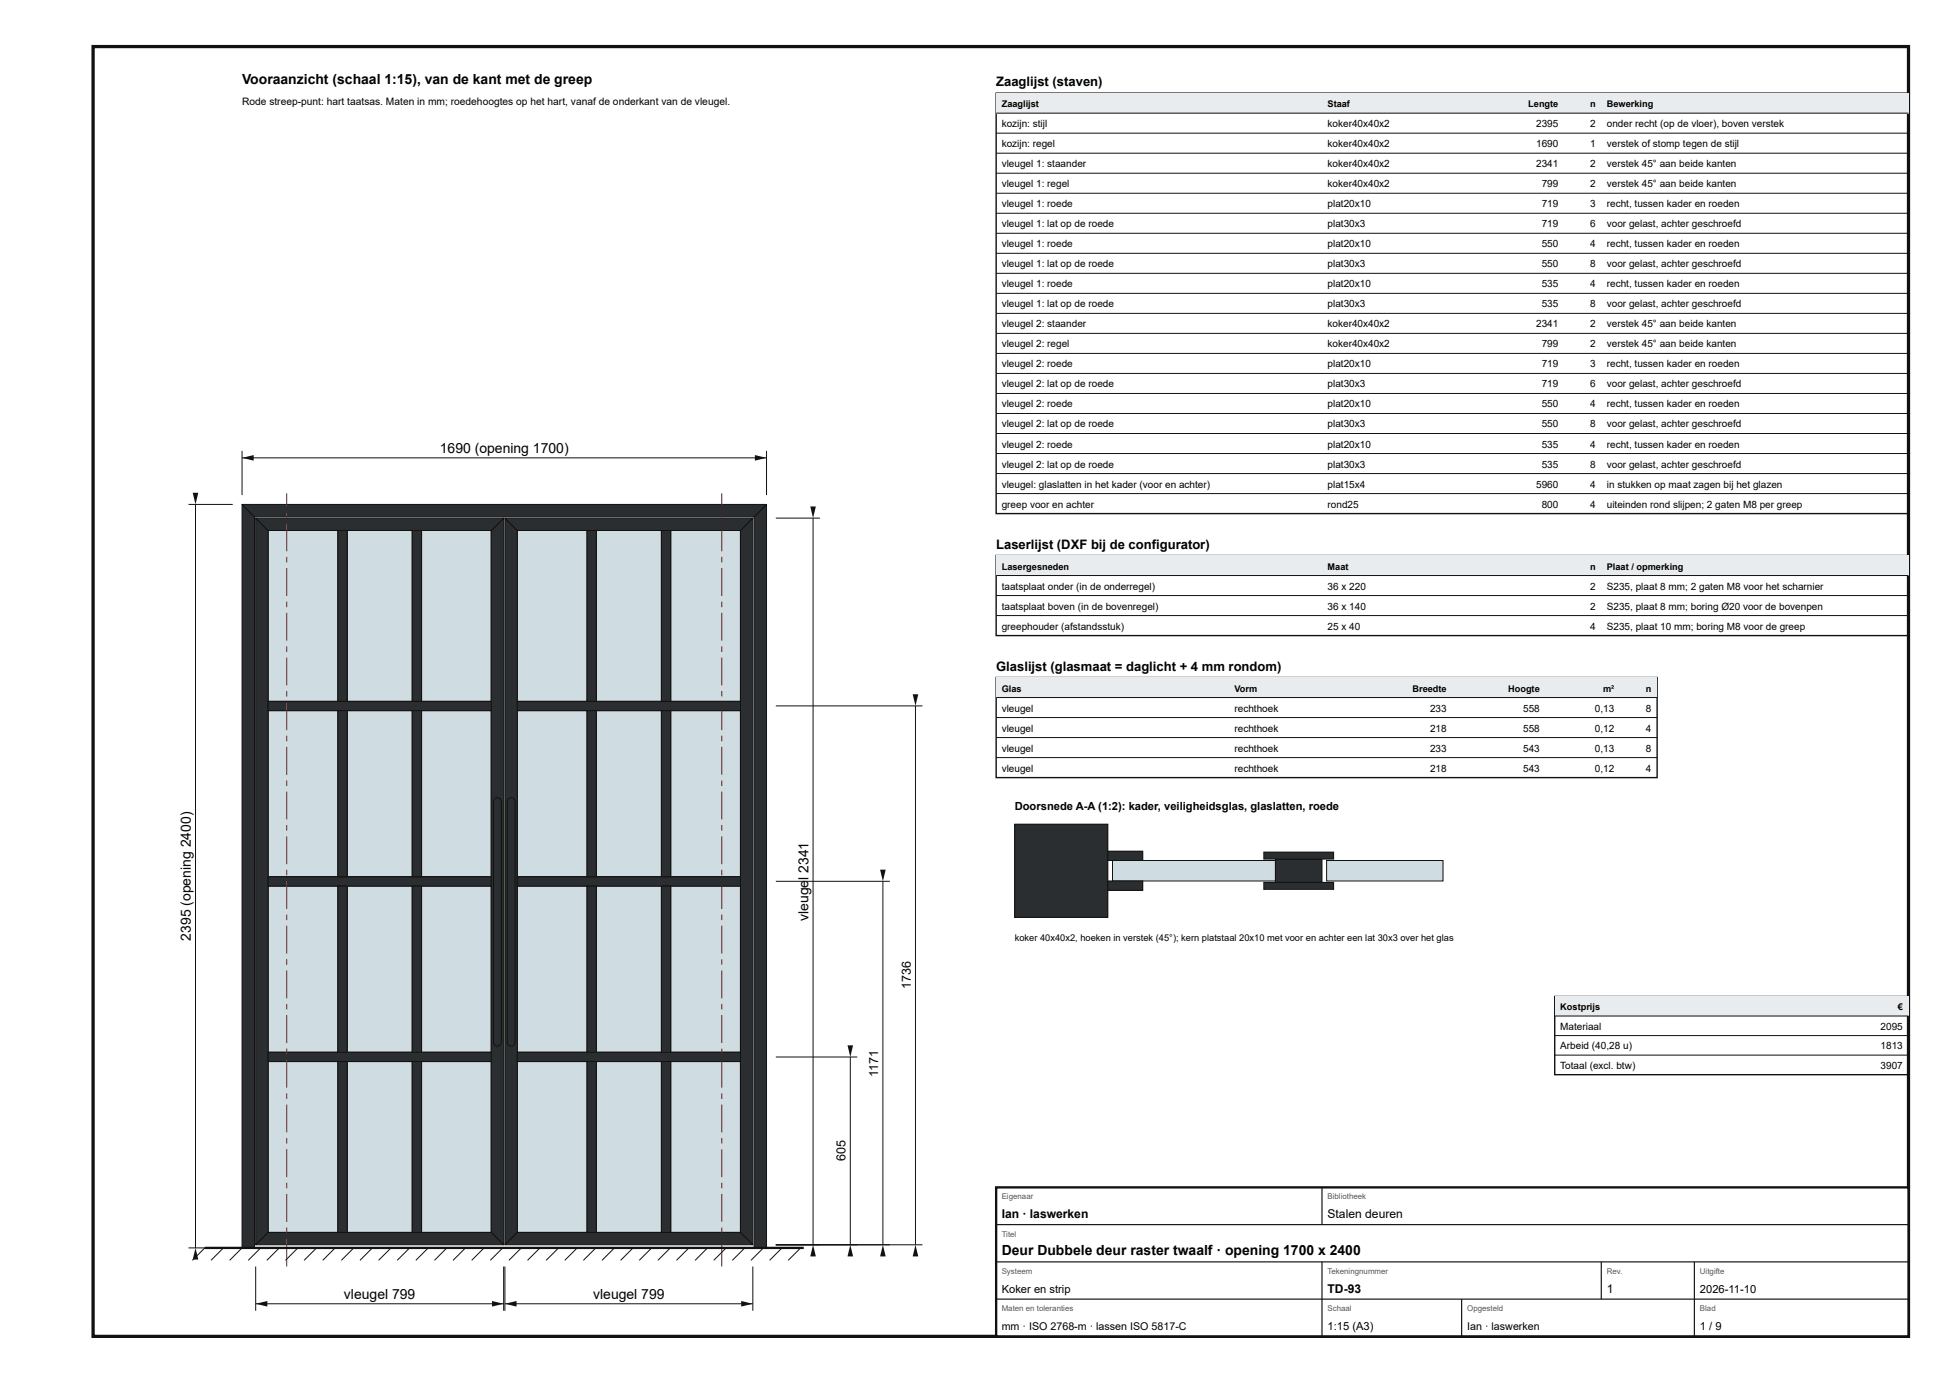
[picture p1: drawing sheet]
<svg xmlns="http://www.w3.org/2000/svg" width="420mm" height="297mm" viewBox="0 0 420 297" stroke-linecap="round" stroke-linejoin="round" font-family="sans-serif">
<path d="M20 10h390v277h-390z" fill="none" stroke="#111" stroke-width=".7" stroke-linecap="butt"/>
<path d="M57.6 228h15v36.7h-15z" fill="#cfdde3"/>
<path d="M57.6 228h15v36.7h-15z" fill="none" stroke="#111" stroke-width=".21"/>
<path d="M74.6 228h14v36.7h-14z" fill="#cfdde3"/>
<path d="M74.6 228h14v36.7h-14z" fill="none" stroke="#111" stroke-width=".21"/>
<path d="M90.6 228h14.9v36.7h-14.9z" fill="#cfdde3"/>
<path d="M90.6 228h14.9v36.7h-14.9z" fill="none" stroke="#111" stroke-width=".21"/>
<path d="M57.6 190.3h15v35.7h-15z" fill="#cfdde3"/>
<path d="M57.6 190.3h15v35.7h-15z" fill="none" stroke="#111" stroke-width=".21"/>
<path d="M74.6 190.3h14v35.7h-14z" fill="#cfdde3"/>
<path d="M74.6 190.3h14v35.7h-14z" fill="none" stroke="#111" stroke-width=".21"/>
<path d="M90.6 190.3h14.9v35.7h-14.9z" fill="#cfdde3"/>
<path d="M90.6 190.3h14.9v35.7h-14.9z" fill="none" stroke="#111" stroke-width=".21"/>
<path d="M57.6 152.6h15v35.7h-15z" fill="#cfdde3"/>
<path d="M57.6 152.6h15v35.7h-15z" fill="none" stroke="#111" stroke-width=".21"/>
<path d="M74.6 152.6h14v35.7h-14z" fill="#cfdde3"/>
<path d="M74.6 152.6h14v35.7h-14z" fill="none" stroke="#111" stroke-width=".21"/>
<path d="M90.6 152.6h14.9v35.7h-14.9z" fill="#cfdde3"/>
<path d="M90.6 152.6h14.9v35.7h-14.9z" fill="none" stroke="#111" stroke-width=".21"/>
<path d="M57.6 113.9h15v36.7h-15z" fill="#cfdde3"/>
<path d="M57.6 113.9h15v36.7h-15z" fill="none" stroke="#111" stroke-width=".21"/>
<path d="M74.6 113.9h14v36.7h-14z" fill="#cfdde3"/>
<path d="M74.6 113.9h14v36.7h-14z" fill="none" stroke="#111" stroke-width=".21"/>
<path d="M90.6 113.9h14.9v36.7h-14.9z" fill="#cfdde3"/>
<path d="M90.6 113.9h14.9v36.7h-14.9z" fill="none" stroke="#111" stroke-width=".21"/>
<path d="M111.1 228h15v36.7h-15z" fill="#cfdde3"/>
<path d="M111.1 228h15v36.7h-15z" fill="none" stroke="#111" stroke-width=".21"/>
<path d="M128.1 228h14v36.7h-14z" fill="#cfdde3"/>
<path d="M128.1 228h14v36.7h-14z" fill="none" stroke="#111" stroke-width=".21"/>
<path d="M144.1 228h15v36.7h-15z" fill="#cfdde3"/>
<path d="M144.1 228h15v36.7h-15z" fill="none" stroke="#111" stroke-width=".21"/>
<path d="M111.1 190.3h15v35.7h-15z" fill="#cfdde3"/>
<path d="M111.1 190.3h15v35.7h-15z" fill="none" stroke="#111" stroke-width=".21"/>
<path d="M128.1 190.3h14v35.7h-14z" fill="#cfdde3"/>
<path d="M128.1 190.3h14v35.7h-14z" fill="none" stroke="#111" stroke-width=".21"/>
<path d="M144.1 190.3h15v35.7h-15z" fill="#cfdde3"/>
<path d="M144.1 190.3h15v35.7h-15z" fill="none" stroke="#111" stroke-width=".21"/>
<path d="M111.1 152.6h15v35.7h-15z" fill="#cfdde3"/>
<path d="M111.1 152.6h15v35.7h-15z" fill="none" stroke="#111" stroke-width=".21"/>
<path d="M128.1 152.6h14v35.7h-14z" fill="#cfdde3"/>
<path d="M128.1 152.6h14v35.7h-14z" fill="none" stroke="#111" stroke-width=".21"/>
<path d="M144.1 152.6h15v35.7h-15z" fill="#cfdde3"/>
<path d="M144.1 152.6h15v35.7h-15z" fill="none" stroke="#111" stroke-width=".21"/>
<path d="M111.1 113.9h15v36.7h-15z" fill="#cfdde3"/>
<path d="M111.1 113.9h15v36.7h-15z" fill="none" stroke="#111" stroke-width=".21"/>
<path d="M128.1 113.9h14v36.7h-14z" fill="#cfdde3"/>
<path d="M128.1 113.9h14v36.7h-14z" fill="none" stroke="#111" stroke-width=".21"/>
<path d="M144.1 113.9h15v36.7h-15z" fill="#cfdde3"/>
<path d="M144.1 113.9h15v36.7h-15z" fill="none" stroke="#111" stroke-width=".21"/>
<path d="M52 108.3l2.7 2.7v157h-2.7z" fill="#2b2e31"/>
<path d="M52 108.3l2.7 2.7v157h-2.7z" fill="none" stroke="#111" stroke-width=".21"/>
<path d="M162 111l2.7-2.7v159.7h-2.7z" fill="#2b2e31"/>
<path d="M162 111l2.7-2.7v159.7h-2.7z" fill="none" stroke="#111" stroke-width=".21"/>
<path d="M52 108.3h112.7l-2.7 2.7h-107.3z" fill="#2b2e31"/>
<path d="M52 108.3h112.7l-2.7 2.7h-107.3z" fill="none" stroke="#111" stroke-width=".21"/>
<path d="M54.9 111.3l2.7 2.6v150.8l-2.7 2.6z" fill="#2b2e31"/>
<path d="M54.9 111.3l2.7 2.6v150.8l-2.7 2.6z" fill="none" stroke="#111" stroke-width=".21"/>
<path d="M105.5 113.9l2.7-2.6v156l-2.7-2.6z" fill="#2b2e31"/>
<path d="M105.5 113.9l2.7-2.6v156l-2.7-2.6z" fill="none" stroke="#111" stroke-width=".21"/>
<path d="M54.9 267.3l2.7-2.6h47.9l2.7 2.6z" fill="#2b2e31"/>
<path d="M54.9 267.3l2.7-2.6h47.9l2.7 2.6z" fill="none" stroke="#111" stroke-width=".21"/>
<path d="M54.9 111.3h53.3l-2.7 2.6h-47.9z" fill="#2b2e31"/>
<path d="M54.9 111.3h53.3l-2.7 2.6h-47.9z" fill="none" stroke="#111" stroke-width=".21"/>
<path d="M57.6 226h47.9v2h-47.9z" fill="#2b2e31"/>
<path d="M57.6 226h47.9v2h-47.9z" fill="none" stroke="#111" stroke-width=".21"/>
<path d="M57.6 188.3h47.9v2h-47.9z" fill="#2b2e31"/>
<path d="M57.6 188.3h47.9v2h-47.9z" fill="none" stroke="#111" stroke-width=".21"/>
<path d="M57.6 150.6h47.9v2h-47.9z" fill="#2b2e31"/>
<path d="M57.6 150.6h47.9v2h-47.9z" fill="none" stroke="#111" stroke-width=".21"/>
<path d="M72.6 228h2v36.7h-2z" fill="#2b2e31"/>
<path d="M72.6 228h2v36.7h-2z" fill="none" stroke="#111" stroke-width=".21"/>
<path d="M88.6 228h2v36.7h-2z" fill="#2b2e31"/>
<path d="M88.6 228h2v36.7h-2z" fill="none" stroke="#111" stroke-width=".21"/>
<path d="M72.6 190.3h2v35.7h-2z" fill="#2b2e31"/>
<path d="M72.6 190.3h2v35.7h-2z" fill="none" stroke="#111" stroke-width=".21"/>
<path d="M88.6 190.3h2v35.7h-2z" fill="#2b2e31"/>
<path d="M88.6 190.3h2v35.7h-2z" fill="none" stroke="#111" stroke-width=".21"/>
<path d="M72.6 152.6h2v35.7h-2z" fill="#2b2e31"/>
<path d="M72.6 152.6h2v35.7h-2z" fill="none" stroke="#111" stroke-width=".21"/>
<path d="M88.6 152.6h2v35.7h-2z" fill="#2b2e31"/>
<path d="M88.6 152.6h2v35.7h-2z" fill="none" stroke="#111" stroke-width=".21"/>
<path d="M72.6 113.9h2v36.7h-2z" fill="#2b2e31"/>
<path d="M72.6 113.9h2v36.7h-2z" fill="none" stroke="#111" stroke-width=".21"/>
<path d="M88.6 113.9h2v36.7h-2z" fill="#2b2e31"/>
<path d="M88.6 113.9h2v36.7h-2z" fill="none" stroke="#111" stroke-width=".21"/>
<path d="M108.5 111.3l2.6 2.6v150.8l-2.6 2.6z" fill="#2b2e31"/>
<path d="M108.5 111.3l2.6 2.6v150.8l-2.6 2.6z" fill="none" stroke="#111" stroke-width=".21"/>
<path d="M161.7 111.3v156l-2.6-2.6v-150.8z" fill="#2b2e31"/>
<path d="M161.7 111.3v156l-2.6-2.6v-150.8z" fill="none" stroke="#111" stroke-width=".21"/>
<path d="M108.5 267.3l2.6-2.6h48l2.6 2.6z" fill="#2b2e31"/>
<path d="M108.5 267.3l2.6-2.6h48l2.6 2.6z" fill="none" stroke="#111" stroke-width=".21"/>
<path d="M108.5 111.3h53.2l-2.6 2.6h-48z" fill="#2b2e31"/>
<path d="M108.5 111.3h53.2l-2.6 2.6h-48z" fill="none" stroke="#111" stroke-width=".21"/>
<path d="M111.1 226h48v2h-48z" fill="#2b2e31"/>
<path d="M111.1 226h48v2h-48z" fill="none" stroke="#111" stroke-width=".21"/>
<path d="M111.1 188.3h48v2h-48z" fill="#2b2e31"/>
<path d="M111.1 188.3h48v2h-48z" fill="none" stroke="#111" stroke-width=".21"/>
<path d="M111.1 150.6h48v2h-48z" fill="#2b2e31"/>
<path d="M111.1 150.6h48v2h-48z" fill="none" stroke="#111" stroke-width=".21"/>
<path d="M126.1 228h2v36.7h-2z" fill="#2b2e31"/>
<path d="M126.1 228h2v36.7h-2z" fill="none" stroke="#111" stroke-width=".21"/>
<path d="M142.1 228h2v36.7h-2z" fill="#2b2e31"/>
<path d="M142.1 228h2v36.7h-2z" fill="none" stroke="#111" stroke-width=".21"/>
<path d="M126.1 190.3h2v35.7h-2z" fill="#2b2e31"/>
<path d="M126.1 190.3h2v35.7h-2z" fill="none" stroke="#111" stroke-width=".21"/>
<path d="M142.1 190.3h2v35.7h-2z" fill="#2b2e31"/>
<path d="M142.1 190.3h2v35.7h-2z" fill="none" stroke="#111" stroke-width=".21"/>
<path d="M126.1 152.6h2v35.7h-2z" fill="#2b2e31"/>
<path d="M126.1 152.6h2v35.7h-2z" fill="none" stroke="#111" stroke-width=".21"/>
<path d="M142.1 152.6h2v35.7h-2z" fill="#2b2e31"/>
<path d="M142.1 152.6h2v35.7h-2z" fill="none" stroke="#111" stroke-width=".21"/>
<path d="M126.1 113.9h2v36.7h-2z" fill="#2b2e31"/>
<path d="M126.1 113.9h2v36.7h-2z" fill="none" stroke="#111" stroke-width=".21"/>
<path d="M142.1 113.9h2v36.7h-2z" fill="#2b2e31"/>
<path d="M142.1 113.9h2v36.7h-2z" fill="none" stroke="#111" stroke-width=".21"/>
<path d="M61.5 266h.2v6h-.2zM61.5 263.6h.2v1.2h-.2zM61.5 256.4h.2v6h-.2zM61.5 254h.2v1.2h-.2zM61.5 246.8h.2v6h-.2zM61.5 244.4h.2v1.2h-.2zM61.5 237.2h.2v6h-.2zM61.5 234.8h.2v1.2h-.2zM61.5 227.6h.2v6h-.2zM61.5 225.2h.2v1.2h-.2zM61.5 218h.2v6h-.2zM61.5 215.6h.2v1.2h-.2zM61.5 208.4h.2v6h-.2zM61.5 206h.2v1.2h-.2zM61.5 198.8h.2v6h-.2zM61.5 196.4h.2v1.2h-.2zM61.5 189.2h.2v6h-.2zM61.5 186.8h.2v1.2h-.2zM61.5 179.6h.2v6h-.2zM61.5 177.2h.2v1.2h-.2zM61.5 170h.2v6h-.2zM61.5 167.6h.2v1.2h-.2zM61.5 160.4h.2v6h-.2zM61.5 158h.2v1.2h-.2zM61.5 150.8h.2v6h-.2zM61.5 148.4h.2v1.2h-.2zM61.5 141.2h.2v6h-.2zM61.5 138.8h.2v1.2h-.2zM61.5 131.6h.2v6h-.2zM61.5 129.2h.2v1.2h-.2zM61.5 122h.2v6h-.2zM61.5 119.6h.2v1.2h-.2zM61.5 112.4h.2v6h-.2zM61.5 110h.2v1.2h-.2zM61.5 105.9h.2v2.9h-.2z" fill="#b00"/>
<path d="M106.3 171.6a.84 .84 0 0 1 .9-.2 .84 .84 0 0 1 .5 .7v51.8a.84 .84 0 0 1-.8 .8 .84 .84 0 0 1-.9-.8v-51.8z" fill="#2b2e31"/>
<path d="M106.3 171.6a.84 .84 0 0 1 .9-.2 .84 .84 0 0 1 .5 .7v51.8a.84 .84 0 0 1-.8 .8 .84 .84 0 0 1-.9-.8v-51.8z" fill="none" stroke="#111" stroke-width=".21"/>
<path d="M155 266h.2v6h-.2zM155 263.6h.2v1.2h-.2zM155 256.4h.2v6h-.2zM155 254h.2v1.2h-.2zM155 246.8h.2v6h-.2zM155 244.4h.2v1.2h-.2zM155 237.2h.2v6h-.2zM155 234.8h.2v1.2h-.2zM155 227.6h.2v6h-.2zM155 225.2h.2v1.2h-.2zM155 218h.2v6h-.2zM155 215.6h.2v1.2h-.2zM155 208.4h.2v6h-.2zM155 206h.2v1.2h-.2zM155 198.8h.2v6h-.2zM155 196.4h.2v1.2h-.2zM155 189.2h.2v6h-.2zM155 186.8h.2v1.2h-.2zM155 179.6h.2v6h-.2zM155 177.2h.2v1.2h-.2zM155 170h.2v6h-.2zM155 167.6h.2v1.2h-.2zM155 160.4h.2v6h-.2zM155 158h.2v1.2h-.2zM155 150.8h.2v6h-.2zM155 148.4h.2v1.2h-.2zM155 141.2h.2v6h-.2zM155 138.8h.2v1.2h-.2zM155 131.6h.2v6h-.2zM155 129.2h.2v1.2h-.2zM155 122h.2v6h-.2zM155 119.6h.2v1.2h-.2zM155 112.4h.2v6h-.2zM155 110h.2v1.2h-.2zM155 105.9h.2v2.9h-.2z" fill="#b00"/>
<path d="M109.2 171.6a.84 .84 0 0 1 .9-.2 .84 .84 0 0 1 .5 .7v51.8a.84 .84 0 0 1-.8 .8 .84 .84 0 0 1-.8-.8v-51.8z" fill="#2b2e31"/>
<g fill="none" stroke="#111" stroke-width=".21">
<path d="M52 96.8v9.5M52 98.3h112.7M164.7 96.8v9.5M109.2 171.6a.84 .84 0 0 1 .9-.2 .84 .84 0 0 1 .5 .7v51.8a.84 .84 0 0 1-.8 .8 .84 .84 0 0 1-.8-.8v-51.8zM44 268l-2.7 2.7M48 268l-2.7 2.7M52 268l-2.7 2.7M56 268l-2.7 2.7M60 268l-2.7 2.7M64 268l-2.7 2.7M68 268l-2.7 2.7M72 268l-2.7 2.7"/>
<path d="M76 268l-2.7 2.7M80 268l-2.7 2.7M84 268l-2.7 2.7M88 268l-2.7 2.7M92 268l-2.7 2.7M96 268l-2.7 2.7M100 268l-2.7 2.7M104 268l-2.7 2.7M108 268l-2.7 2.7M112 268l-2.7 2.7M116 268l-2.7 2.7M120 268l-2.7 2.7"/>
<path d="M124 268l-2.7 2.7M128 268l-2.7 2.7M132 268l-2.7 2.7M136 268l-2.7 2.7M140 268l-2.7 2.7M144 268l-2.7 2.7M148 268l-2.7 2.7M152 268l-2.7 2.7M156 268l-2.7 2.7M160 268l-2.7 2.7M164 268l-2.7 2.7M168 268l-2.7 2.7"/>
<path d="M172 268l-2.7 2.7"/>
</g>
<path d="M44 268h128.7" fill="none" stroke="#111" stroke-width=".5"/>
<g fill="#111">
<path d="M52 98.3l2.5-.6v1.2z"/>
<path d="M162.2 97.7l2.5 .6-2.5 .6z"/>
</g>
<path d="M40.5 108.3h9.5M42 108.3v159.7M40.5 268h9.5" fill="none" stroke="#111" stroke-width=".21"/>
<g fill="#111">
<path d="M42 268l.6 2.5h-1.2z"/>
<path d="M41.4 105.8h1.2l-.6 2.5z"/>
</g>
<path d="M54.9 272v9.5M54.9 280h53.3M108.2 272v9.5" fill="none" stroke="#111" stroke-width=".21"/>
<g fill="#111">
<path d="M54.9 280l2.5-.6v1.2z"/>
<path d="M105.7 279.4l2.5 .6-2.5 .6z"/>
</g>
<path d="M108.5 272v9.5M108.5 280h53.2M161.7 272v9.5" fill="none" stroke="#111" stroke-width=".21"/>
<g fill="#111">
<path d="M108.5 280l2.5-.6v1.2z"/>
<path d="M159.2 279.4l2.5 .6-2.5 .6z"/>
</g>
<path d="M166.7 111.3h9.5M174.7 111.3v156M166.7 267.3h9.5" fill="none" stroke="#111" stroke-width=".21"/>
<g fill="#111">
<path d="M174.7 267.3l.6 2.5h-1.2z"/>
<path d="M174.1 108.8h1.2l-.6 2.5z"/>
</g>
<path d="M166.7 227h17.5M182.7 227v40.3M166.7 267.3h17.5" fill="none" stroke="#111" stroke-width=".21"/>
<g fill="#111">
<path d="M182.7 267.3l.6 2.5h-1.2z"/>
<path d="M182.1 224.5h1.2l-.6 2.5z"/>
</g>
<path d="M166.7 189.3h24.5M189.7 189.3v78M166.7 267.3h24.5" fill="none" stroke="#111" stroke-width=".21"/>
<g fill="#111">
<path d="M189.7 267.3l.6 2.5h-1.2z"/>
<path d="M189.1 186.8h1.2l-.6 2.5z"/>
</g>
<path d="M166.7 151.6h31.5M196.7 151.6v115.7M166.7 267.3h31.5" fill="none" stroke="#111" stroke-width=".21"/>
<g fill="#111">
<path d="M196.7 267.3l.6 2.5h-1.2z"/>
<path d="M196.1 149.1h1.2l-.6 2.5z"/>
</g>
<path d="M214 20h196v90.3h-196z" fill="none" stroke="#111" stroke-width=".3"/>
<path d="M214 20h196v4.3h-196z" fill="#e9ecee"/>
<g fill="none" stroke="#111" stroke-width=".21">
<path d="M214 24.3h196M214 28.6h196M214 32.9h196M214 37.2h196M214 41.5h196M214 45.8h196M214 50.1h196M214 54.4h196M214 58.7h196M214 63h196M214 67.3h196M214 71.6h196"/>
<path d="M214 75.9h196M214 80.2h196M214 84.5h196M214 88.8h196M214 93.1h196M214 97.4h196M214 101.7h196M214 106h196"/>
</g>
<path d="M214 119.3h196v17.2h-196z" fill="none" stroke="#111" stroke-width=".3"/>
<path d="M214 119.3h196v4.3h-196z" fill="#e9ecee"/>
<path d="M214 123.6h196M214 127.9h196M214 132.2h196" fill="none" stroke="#111" stroke-width=".21"/>
<path d="M214 145.5h142v21.5h-142z" fill="none" stroke="#111" stroke-width=".3"/>
<path d="M214 145.5h142v4.3h-142z" fill="#e9ecee"/>
<path d="M214 149.8h142M214 154.1h142M214 158.4h142M214 162.7h142" fill="none" stroke="#111" stroke-width=".21"/>
<path d="M218 177h20v20h-20z" fill="#2b2e31"/>
<path d="M218 177h20v20h-20z" fill="none" stroke="#111" stroke-width=".21"/>
<path d="M239 184.8h35v4.4h-35z" fill="#cfdde3"/>
<path d="M239 184.8h35v4.4h-35z" fill="none" stroke="#111" stroke-width=".21"/>
<path d="M238 182.8h7.5v2h-7.5z" fill="#2b2e31"/>
<path d="M238 182.8h7.5v2h-7.5z" fill="none" stroke="#111" stroke-width=".21"/>
<path d="M238 189.2h7.5v2h-7.5z" fill="#2b2e31"/>
<path d="M238 189.2h7.5v2h-7.5z" fill="none" stroke="#111" stroke-width=".21"/>
<path d="M274 184.5h10v5h-10z" fill="#2b2e31"/>
<path d="M274 184.5h10v5h-10z" fill="none" stroke="#111" stroke-width=".21"/>
<path d="M271.5 183h15v1.5h-15z" fill="#2b2e31"/>
<path d="M271.5 183h15v1.5h-15z" fill="none" stroke="#111" stroke-width=".21"/>
<path d="M271.5 189.5h15v1.5h-15z" fill="#2b2e31"/>
<path d="M271.5 189.5h15v1.5h-15z" fill="none" stroke="#111" stroke-width=".21"/>
<path d="M285 184.8h25v4.4h-25z" fill="#cfdde3"/>
<path d="M285 184.8h25v4.4h-25z" fill="none" stroke="#111" stroke-width=".21"/>
<path d="M334 214h76v16.8h-76z" fill="none" stroke="#111" stroke-width=".3"/>
<path d="M334 214h76v4.2h-76z" fill="#e9ecee"/>
<path d="M334 218.2h76M334 222.4h76M334 226.6h76" fill="none" stroke="#111" stroke-width=".21"/>
<path d="M214 255h196v32h-196z" fill="#fff"/>
<path d="M214 255h196v32h-196z" fill="none" stroke="#111" stroke-width=".5"/>
<path d="M284 255v8M214 263h196M214 271h196M214 279h196M284 271v16M314 279v8M344 271v8M364 271v16" fill="none" stroke="#111" stroke-width=".25"/>
<g font-size="3">
<text x="52" y="18">Vooraanzicht (schaal 1:15), van de kant met de greep</text>
<text x="94.5" y="97.3">1690 (opening 1700)</text>
<text x="173.7" y="189" transform="rotate(-90 173.7 189)">l 2341</text>
<text x="173.7" y="197.8" transform="rotate(-90 173.7 197.8)">vleuge</text>
<text x="41" y="202" transform="rotate(-90 41 202)">2395 (opening 2400)</text>
<text x="215.2" y="269.6">Deur Dubbele deur raster twaalf · opening 1700 x 2400</text>
<text x="73.9" y="279">vleugel 799</text>
<text x="127.4" y="279">vleugel 799</text>
</g>
<g font-size="2.8">
<text x="214" y="18.5">Zaaglijst (staven)</text>
<text x="214" y="117.8">Laserlijst (DXF bij de configurator)</text>
<text x="214" y="144">Glaslijst (glasmaat = daglicht + 4 mm rondom)</text>
</g>
<g font-size="2.7">
<text x="195.7" y="212.5" transform="rotate(-90 195.7 212.5)">1736</text>
<text x="188.7" y="231.2" transform="rotate(-90 188.7 231.2)">1171</text>
<text x="181.7" y="249.4" transform="rotate(-90 181.7 249.4)">605</text>
</g>
<g font-size="2.6">
<text x="215.2" y="261.6">Ian · laswerken</text>
<text x="285.2" y="261.6">Stalen deuren</text>
<text x="285.2" y="277.6">TD-93</text>
<text x="345.2" y="277.6">1</text>
</g>
<g font-size="2.4">
<text x="218" y="174">Doorsnede A-A (1:2): kader, veiligheidsglas, glaslatten, roede</text>
<text x="215.2" y="277.6">Koker en strip</text>
<text x="365.2" y="277.6">2026-11-10</text>
<text x="285.2" y="285.6">1:15 (A3)</text>
<text x="365.2" y="285.6">1 / 9</text>
</g>
<g font-size="2.3">
<text x="215.2" y="285.6">mm · ISO 2768-m · lassen ISO 5817-C</text>
<text x="315.2" y="285.6">Ian · laswerken</text>
</g>
<text font-size="2.2" x="52" y="22.5">Rode streep-punt: hart taatsas. Maten in mm; roedehoogtes op het hart, vanaf de onderkant van de vleugel.</text>
<g font-size="2.1">
<text x="215.2" y="27.3">kozijn: stijl</text>
<text x="285.2" y="27.3">koker40x40x2</text>
<text x="330" y="27.3">2395</text>
<text x="341.6" y="27.3">2</text>
<text x="345.2" y="27.3">onder recht (op de vloer), boven verstek</text>
<text x="215.2" y="31.6">kozijn: regel</text>
<text x="215.2" y="35.9">vleugel 1: staander</text>
<text x="285.2" y="31.6">koker40x40x2</text>
<text x="285.2" y="35.9">koker40x40x2</text>
<text x="330" y="31.6">1690</text>
<text x="330" y="35.9">2341</text>
<text x="341.6" y="31.6">1</text>
<text x="341.6" y="35.9">2</text>
<text x="345.2" y="31.6">verstek of stomp tegen de stijl</text>
<text x="345.2" y="35.9">verstek 45° aan beide kanten</text>
<text x="215.2" y="40.2">vleugel 1: regel</text>
<text x="285.2" y="40.2">koker40x40x2</text>
<text x="331.2" y="40.2">799</text>
<text x="341.6" y="40.2">2</text>
<text x="345.2" y="40.2">verstek 45° aan beide kanten</text>
<text x="215.2" y="44.5">vleugel 1: roede</text>
<text x="285.2" y="44.5">plat20x10</text>
<text x="331.2" y="44.5">719</text>
<text x="341.6" y="44.5">3</text>
<text x="345.2" y="44.5">recht, tussen kader en roeden</text>
<text x="215.2" y="48.8">vleugel 1: lat op de roede</text>
<text x="215.2" y="53.1">vleugel 1: roede</text>
<text x="285.2" y="48.8">plat30x3</text>
<text x="285.2" y="53.1">plat20x10</text>
<text x="331.2" y="48.8">719</text>
<text x="331.2" y="53.1">550</text>
<text x="341.6" y="48.8">6</text>
<text x="341.6" y="53.1">4</text>
<text x="345.2" y="48.8">voor gelast, achter geschroefd</text>
<text x="345.2" y="53.1">recht, tussen kader en roeden</text>
<text x="215.2" y="57.4">vleugel 1: lat op de roede</text>
<text x="285.2" y="57.4">plat30x3</text>
<text x="331.2" y="57.4">550</text>
<text x="341.6" y="57.4">8</text>
<text x="345.2" y="57.4">voor gelast, achter geschroefd</text>
<text x="215.2" y="61.7">vleugel 1: roede</text>
<text x="285.2" y="61.7">plat20x10</text>
<text x="331.2" y="61.7">535</text>
<text x="341.6" y="61.7">4</text>
<text x="345.2" y="61.7">recht, tussen kader en roeden</text>
<text x="215.2" y="66">vleugel 1: lat op de roede</text>
<text x="215.2" y="70.3">vleugel 2: staander</text>
<text x="285.2" y="66">plat30x3</text>
<text x="285.2" y="70.3">koker40x40x2</text>
<text x="330" y="70.3">2341</text>
<text x="331.2" y="66">535</text>
<text x="341.6" y="66">8</text>
<text x="341.6" y="70.3">2</text>
<text x="345.2" y="66">voor gelast, achter geschroefd</text>
<text x="345.2" y="70.3">verstek 45° aan beide kanten</text>
<text x="215.2" y="74.6">vleugel 2: regel</text>
<text x="285.2" y="74.6">koker40x40x2</text>
<text x="331.2" y="74.6">799</text>
<text x="341.6" y="74.6">2</text>
<text x="345.2" y="74.6">verstek 45° aan beide kanten</text>
<text x="215.2" y="78.9">vleugel 2: roede</text>
<text x="215.2" y="83.2">vleugel 2: lat op de roede</text>
<text x="285.2" y="78.9">plat20x10</text>
<text x="285.2" y="83.2">plat30x3</text>
<text x="331.2" y="78.9">719</text>
<text x="331.2" y="83.2">719</text>
<text x="341.6" y="78.9">3</text>
<text x="341.6" y="83.2">6</text>
<text x="345.2" y="78.9">recht, tussen kader en roeden</text>
<text x="345.2" y="83.2">voor gelast, achter geschroefd</text>
<text x="215.2" y="87.5">vleugel 2: roede</text>
<text x="285.2" y="87.5">plat20x10</text>
<text x="331.2" y="87.5">550</text>
<text x="341.6" y="87.5">4</text>
<text x="345.2" y="87.5">recht, tussen kader en roeden</text>
<text x="215.2" y="91.8">vleugel 2: lat op de roede</text>
<text x="285.2" y="91.8">plat30x3</text>
<text x="331.2" y="91.8">550</text>
<text x="341.6" y="91.8">8</text>
<text x="345.2" y="91.8">voor gelast, achter geschroefd</text>
<text x="215.2" y="96.1">vleugel 2: roede</text>
<text x="215.2" y="100.4">vleugel 2: lat op de roede</text>
<text x="285.2" y="96.1">plat20x10</text>
<text x="285.2" y="100.4">plat30x3</text>
<text x="331.2" y="96.1">535</text>
<text x="331.2" y="100.4">535</text>
<text x="341.6" y="96.1">4</text>
<text x="341.6" y="100.4">8</text>
<text x="345.2" y="96.1">recht, tussen kader en roeden</text>
<text x="345.2" y="100.4">voor gelast, achter geschroefd</text>
<text x="215.2" y="104.7">vleugel: glaslatten in het kader (voor en achter)</text>
<text x="285.2" y="104.7">plat15x4</text>
<text x="330" y="104.7">5960</text>
<text x="341.6" y="104.7">4</text>
<text x="345.2" y="104.7">in stukken op maat zagen bij het glazen</text>
<text x="215.2" y="109">greep voor en achter</text>
<text x="285.2" y="109">rond25</text>
<text x="331.2" y="109">800</text>
<text x="341.6" y="109">4</text>
<text x="345.2" y="109">uiteinden rond slijpen; 2 gaten M8 per greep</text>
<text x="215.2" y="126.6">taatsplaat onder (in de onderregel)</text>
<text x="215.2" y="130.9">taatsplaat boven (in de bovenregel)</text>
<text x="285.2" y="126.6">36 x 220</text>
<text x="285.2" y="130.9">36 x 140</text>
<text x="341.6" y="126.6">2</text>
<text x="341.6" y="130.9">2</text>
<text x="345.2" y="126.6">S235, plaat 8 mm; 2 gaten M8 voor het scharnier</text>
<text x="345.2" y="130.9">S235, plaat 8 mm; boring Ø20 voor de bovenpen</text>
<text x="215.2" y="135.2">greephouder (afstandsstuk)</text>
<text x="285.2" y="135.2">25 x 40</text>
<text x="341.6" y="135.2">4</text>
<text x="345.2" y="135.2">S235, plaat 10 mm; boring M8 voor de greep</text>
<text x="215.2" y="152.8">vleugel</text>
<text x="265.2" y="152.8">rechthoek</text>
<text x="307.2" y="152.8">233</text>
<text x="327.2" y="152.8">558</text>
<text x="342.6" y="152.8">0,13</text>
<text x="353.6" y="152.8">8</text>
<text x="215.2" y="157.1">vleugel</text>
<text x="215.2" y="161.4">vleugel</text>
<text x="265.2" y="157.1">rechthoek</text>
<text x="265.2" y="161.4">rechthoek</text>
<text x="307.2" y="157.1">218</text>
<text x="307.2" y="161.4">233</text>
<text x="327.2" y="157.1">558</text>
<text x="327.2" y="161.4">543</text>
<text x="342.6" y="157.1">0,12</text>
<text x="342.6" y="161.4">0,13</text>
<text x="353.6" y="157.1">4</text>
<text x="353.6" y="161.4">8</text>
<text x="215.2" y="165.7">vleugel</text>
<text x="265.2" y="165.7">rechthoek</text>
<text x="307.2" y="165.7">218</text>
<text x="327.2" y="165.7">543</text>
<text x="342.6" y="165.7">0,12</text>
<text x="353.6" y="165.7">4</text>
<text x="335.2" y="221.1">Materiaal</text>
<text x="404" y="221.1">2095</text>
<text x="335.2" y="225.3">Arbeid (40,28 u)</text>
<text x="404" y="225.3">1813</text>
<text x="335.2" y="229.5">Totaal (excl. btw)</text>
<text x="404" y="229.5">3907</text>
</g>
<g font-size="2">
<text x="215.2" y="23">Zaaglijst</text>
<text x="285.2" y="23">Staaf</text>
<text x="328.3" y="23">Lengte</text>
<text x="341.6" y="23">n</text>
<text x="345.2" y="23">Bewerking</text>
<text x="215.2" y="122.3">Lasergesneden</text>
<text x="285.2" y="122.3">Maat</text>
<text x="341.6" y="122.3">n</text>
<text x="345.2" y="122.3">Plaat / opmerking</text>
<text x="215.2" y="148.5">Glas</text>
<text x="265.2" y="148.5">Vorm</text>
<text x="303.4" y="148.5">Breedte</text>
<text x="324" y="148.5">Hoogte</text>
<text x="344.4" y="148.5">m²</text>
<text x="353.6" y="148.5">n</text>
<text x="218" y="202">koker 40x40x2, hoeken in verstek (45°); kern platstaal 20x10 met voor en achter een lat 30x3 over het glas</text>
<text x="335.2" y="216.9">Kostprijs</text>
<text x="407.7" y="216.9">€</text>
</g>
<g font-size="1.7" fill="#555">
<text x="215.2" y="257.6">Eigenaar</text>
<text x="285.2" y="257.6">Bibliotheek</text>
<text x="215.2" y="265.6">Titel</text>
<text x="215.2" y="273.6">Systeem</text>
<text x="285.2" y="273.6">Tekeningnummer</text>
<text x="345.2" y="273.6">Rev.</text>
<text x="365.2" y="273.6">Uitgifte</text>
<text x="215.2" y="281.6">Maten en toleranties</text>
<text x="285.2" y="281.6">Schaal</text>
<text x="315.2" y="281.6">Opgesteld</text>
<text x="365.2" y="281.6">Blad</text>
</g>
</svg>
